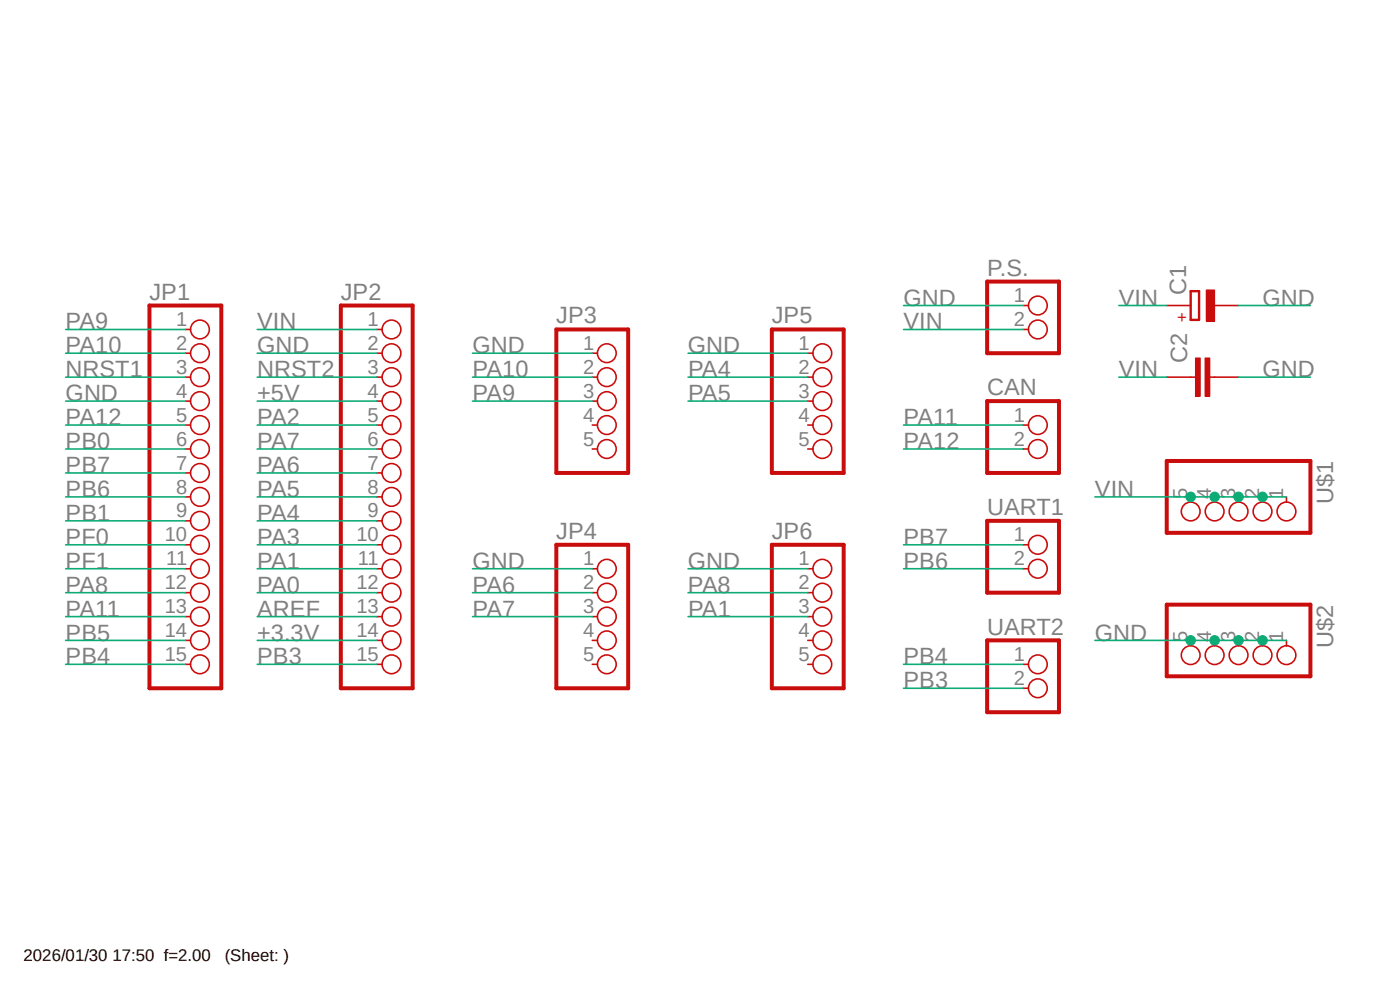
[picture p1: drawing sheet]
<svg xmlns="http://www.w3.org/2000/svg" width="297mm" height="210mm" viewBox="0 0 297 210" stroke-linecap="round" stroke-linejoin="round" font-family="sans-serif">
<path d="M12.7 53.3l271.7 98.3M284.4 53.3l-271.7 98.3" fill="none" stroke="#fff" stroke-width=".21"/>
<path d="M209.4 59.7h15.3v15.2h-15.3zM31.7 64.8h15.2v81.2h-15.2zM72.3 64.8h15.2v81.2h-15.2zM209.4 85.1h15.3v15.2h-15.3zM209.4 110.5h15.3v15.2h-15.3z" fill="none" stroke="#c90d0c" stroke-width=".85"/>
<g fill="none" stroke="#c90d0c" stroke-width=".34">
<path d="M39.3 69.9h1.1M39.3 74.9h1.1M79.9 69.9h1.2M79.9 74.9h1.2M217 69.9h1.2M217 64.8h1.2M39.3 80h1.1M39.3 85.1h1.1M39.3 90.2h1.1M39.3 95.2h1.1M79.9 80h1.2M79.9 85.1h1.2"/>
<path d="M79.9 90.2h1.2M79.9 95.2h1.2M217 90.2h1.2M217 95.2h1.2M39.3 100.3h1.1M39.3 105.4h1.1M39.3 110.5h1.1M39.3 115.6h1.1M79.9 100.3h1.2M79.9 105.4h1.2M79.9 110.5h1.2M79.9 115.6h1.2"/>
<path d="M217 115.6h1.2M39.3 120.6h1.1M39.3 125.7h1.1M39.3 130.8h1.1M39.3 135.8h1.1M79.9 120.6h1.2M79.9 125.7h1.2M79.9 130.8h1.2M79.9 135.8h1.2M217 120.6h1.2M39.3 140.9h1.1M79.9 140.9h1.2"/>
<circle cx="42.4" cy="74.9" r="1.99"/>
<circle cx="42.4" cy="69.9" r="1.99"/>
<circle cx="83.1" cy="74.9" r="1.99"/>
<circle cx="83.1" cy="69.9" r="1.99"/>
<circle cx="220.2" cy="64.8" r="1.99"/>
<circle cx="220.2" cy="69.9" r="1.99"/>
<circle cx="42.4" cy="80" r="1.99"/>
<circle cx="42.4" cy="85.1" r="1.99"/>
<circle cx="42.4" cy="95.3" r="1.99"/>
<circle cx="42.4" cy="90.2" r="1.99"/>
<circle cx="83.1" cy="85.1" r="1.99"/>
<circle cx="83.1" cy="90.2" r="1.99"/>
<circle cx="83.1" cy="95.3" r="1.99"/>
<circle cx="83.1" cy="80" r="1.99"/>
<circle cx="220.2" cy="95.3" r="1.99"/>
<circle cx="220.2" cy="90.2" r="1.99"/>
<circle cx="42.4" cy="100.3" r="1.99"/>
<circle cx="42.4" cy="105.4" r="1.99"/>
<circle cx="42.4" cy="115.6" r="1.99"/>
<circle cx="42.4" cy="110.5" r="1.99"/>
<circle cx="83.1" cy="100.3" r="1.99"/>
<circle cx="83.1" cy="110.5" r="1.99"/>
<circle cx="83.1" cy="105.4" r="1.99"/>
<circle cx="83.1" cy="115.6" r="1.99"/>
<circle cx="220.2" cy="115.6" r="1.99"/>
<circle cx="42.4" cy="135.8" r="1.99"/>
<circle cx="42.4" cy="120.6" r="1.99"/>
<circle cx="42.4" cy="125.7" r="1.99"/>
<circle cx="42.4" cy="130.8" r="1.99"/>
<circle cx="83.1" cy="135.8" r="1.99"/>
<circle cx="83.1" cy="130.8" r="1.99"/>
<circle cx="83.1" cy="120.7" r="1.99"/>
<circle cx="83.1" cy="125.7" r="1.99"/>
<circle cx="220.2" cy="120.7" r="1.99"/>
<circle cx="42.4" cy="140.9" r="1.99"/>
<circle cx="83.1" cy="140.9" r="1.99"/>
</g>
<path d="M252.6 61.8h1.8v6.1h-1.8z" fill="none" stroke="#c90d0c" stroke-width=".51"/>
<path d="M255.9 61.5h1.8v6.6h-1.8z" fill-rule="evenodd" fill="#c90d0c"/>
<path d="M255.9 61.5h1.8v6.6h-1.8z" fill="none" stroke="#c90d0c" stroke-width=".21"/>
<path d="M247.5 64.8h5.1M257.7 64.8h5.1M252.6 80h1M256.7 80h1" fill="none" stroke="#c90d0c" stroke-width=".34"/>
<path d="M255.7 75.9h1v8.2h-1z" fill-rule="evenodd" fill="#c90d0c"/>
<path d="M255.7 75.9h1v8.2h-1z" fill="none" stroke="#c90d0c" stroke-width=".21"/>
<path d="M253.6 75.9h1v8.2h-1z" fill-rule="evenodd" fill="#c90d0c"/>
<path d="M253.6 75.9h1v8.2h-1z" fill="none" stroke="#c90d0c" stroke-width=".21"/>
<g fill="none" stroke="#c90d0c" stroke-width=".34">
<path d="M125.6 74.9h1.1M171.4 74.9h1.1M125.6 80h1.1M125.6 85.1h1.1M125.6 90.2h1.1M125.6 95.2h1.1M171.4 80h1.1M171.4 85.1h1.1M171.4 90.2h1.1M171.4 95.2h1.1M247.5 80h5.1M257.7 80h5.1"/>
<path d="M252.6 105.4v1.1M257.7 105.4v1.1M262.8 105.4v1.1M267.8 105.4v1.1M272.9 105.4v1.1M125.6 120.6h1.1M125.6 125.7h1.1M125.6 130.8h1.1M125.6 135.8h1.1M171.4 120.6h1.1M171.4 125.7h1.1M171.4 130.8h1.1"/>
<path d="M171.4 135.8h1.1M252.6 135.8v1.2M257.7 135.8v1.2M262.8 135.8v1.2M267.8 135.8v1.2M272.9 135.8v1.2M125.6 140.9h1.1M171.4 140.9h1.1M217 140.9h1.2M217 146h1.2"/>
<circle cx="128.7" cy="74.9" r="1.99"/>
<circle cx="174.5" cy="74.9" r="1.99"/>
<circle cx="128.7" cy="80" r="1.99"/>
<circle cx="128.7" cy="95.3" r="1.99"/>
<circle cx="128.7" cy="85.1" r="1.99"/>
<circle cx="128.7" cy="90.2" r="1.99"/>
<circle cx="174.5" cy="90.2" r="1.99"/>
<circle cx="174.5" cy="80" r="1.99"/>
<circle cx="174.5" cy="85.1" r="1.99"/>
<circle cx="174.5" cy="95.2" r="1.99"/>
<circle cx="252.6" cy="108.5" r="1.99"/>
<circle cx="257.7" cy="108.5" r="1.99"/>
<circle cx="262.8" cy="108.5" r="1.99"/>
<circle cx="267.8" cy="108.5" r="1.99"/>
<circle cx="272.9" cy="108.5" r="1.99"/>
<circle cx="128.7" cy="135.8" r="1.99"/>
<circle cx="128.7" cy="130.8" r="1.99"/>
<circle cx="128.7" cy="120.7" r="1.99"/>
<circle cx="128.7" cy="125.7" r="1.99"/>
<circle cx="174.5" cy="120.6" r="1.99"/>
<circle cx="174.5" cy="135.8" r="1.99"/>
<circle cx="174.5" cy="130.8" r="1.99"/>
<circle cx="174.5" cy="125.7" r="1.99"/>
<circle cx="252.6" cy="139" r="1.99"/>
<circle cx="257.7" cy="139" r="1.99"/>
<circle cx="262.8" cy="139" r="1.99"/>
<circle cx="267.8" cy="139" r="1.99"/>
<circle cx="272.9" cy="139" r="1.99"/>
<circle cx="128.7" cy="140.9" r="1.99"/>
<circle cx="174.5" cy="140.9" r="1.99"/>
<circle cx="220.2" cy="140.9" r="1.99"/>
<circle cx="220.2" cy="146" r="1.99"/>
</g>
<path d="M118 69.9h15.3v30.4h-15.3zM163.7 69.9h15.3v30.4h-15.3zM247.5 97.8h30.5v15.2h-30.5zM118 115.6h15.3v30.4h-15.3zM163.7 115.6h15.3v30.4h-15.3zM209.4 135.8h15.3v15.3h-15.3zM247.5 128.3h30.5v15.2h-30.5z" fill="none" stroke="#c90d0c" stroke-width=".85"/>
<path d="M13.9 74.9h25.4M54.6 74.9h25.3M191.7 64.8h25.3M262.8 64.8h15.2M13.9 85.1h25.4M54.6 80h25.3M100.2 80h25.4M262.8 80h15.2M262.8 135.8h10.1" fill="none" stroke="#0dab76" stroke-width=".34"/>
<circle cx="267.8" cy="135.8" r="1.01" fill="#0dab76"/>
<circle cx="267.8" cy="135.8" r="1.01" fill="none" stroke="#0dab76" stroke-width=".21"/>
<path d="M257.7 135.8h5.1" fill="none" stroke="#0dab76" stroke-width=".34"/>
<circle cx="262.8" cy="135.8" r="1.01" fill="#0dab76"/>
<circle cx="262.8" cy="135.8" r="1.01" fill="none" stroke="#0dab76" stroke-width=".21"/>
<path d="M252.6 135.8h5.1" fill="none" stroke="#0dab76" stroke-width=".34"/>
<circle cx="257.7" cy="135.8" r="1.01" fill="#0dab76"/>
<circle cx="257.7" cy="135.8" r="1.01" fill="none" stroke="#0dab76" stroke-width=".21"/>
<path d="M232.3 135.8h20.3" fill="none" stroke="#0dab76" stroke-width=".34"/>
<circle cx="252.6" cy="135.8" r="1.01" fill="#0dab76"/>
<circle cx="252.6" cy="135.8" r="1.01" fill="none" stroke="#0dab76" stroke-width=".21"/>
<g fill="none" stroke="#0dab76" stroke-width=".34">
<path d="M54.6 69.9h25.3M100.2 74.9h25.4M146 74.9h25.4M191.7 69.9h25.3M237.4 64.8h10.1M13.9 90.2h25.4M13.9 95.2h25.4M191.7 90.2h25.3M191.7 95.2h25.3M237.4 80h10.1M13.9 100.3h25.4M13.9 115.6h25.4"/>
<path d="M13.9 105.4h25.4M13.9 110.5h25.4M191.7 115.6h25.3M262.8 105.4h10.1M13.9 120.6h25.4M13.9 125.7h25.4M13.9 130.8h25.4M13.9 135.8h25.4M100.2 120.6h25.4M146 120.6h25.4M146 125.7h25.4M191.7 120.6h25.3"/>
<path d="M13.9 140.9h25.4M191.7 140.9h25.3"/>
</g>
<circle cx="267.8" cy="105.4" r="1.01" fill="#0dab76"/>
<circle cx="267.8" cy="105.4" r="1.01" fill="none" stroke="#0dab76" stroke-width=".21"/>
<path d="M257.7 105.4h5.1" fill="none" stroke="#0dab76" stroke-width=".34"/>
<circle cx="262.8" cy="105.4" r="1.01" fill="#0dab76"/>
<circle cx="262.8" cy="105.4" r="1.01" fill="none" stroke="#0dab76" stroke-width=".21"/>
<path d="M252.6 105.4h5.1" fill="none" stroke="#0dab76" stroke-width=".34"/>
<circle cx="257.7" cy="105.4" r="1.01" fill="#0dab76"/>
<circle cx="257.7" cy="105.4" r="1.01" fill="none" stroke="#0dab76" stroke-width=".21"/>
<path d="M232.3 105.4h20.3" fill="none" stroke="#0dab76" stroke-width=".34"/>
<circle cx="252.6" cy="105.4" r="1.01" fill="#0dab76"/>
<circle cx="252.6" cy="105.4" r="1.01" fill="none" stroke="#0dab76" stroke-width=".21"/>
<g fill="none" stroke="#0dab76" stroke-width=".34">
<path d="M13.9 69.9h25.4M13.9 80h25.4M54.6 85.1h25.3M54.6 90.2h25.3M54.6 95.2h25.3M100.2 85.1h25.4M146 85.1h25.4M146 80h25.4M54.6 100.3h25.3M54.6 105.4h25.3M54.6 110.5h25.3M54.6 115.6h25.3"/>
<path d="M54.6 130.8h25.3M54.6 125.7h25.3M54.6 120.6h25.3M54.6 135.8h25.3M100.2 130.8h25.4M100.2 125.7h25.4M146 130.8h25.4M54.6 140.9h25.3M191.7 146h25.3"/>
</g>
<g font-size="5" fill="#808080">
<text x="209.4" y="58.5">P.S.</text>
<text x="31.7" y="63.5">JP1</text>
<text x="72.3" y="63.5">JP2</text>
<text x="191.7" y="64.8">GND</text>
<text x="237.4" y="64.8">VIN</text>
<text x="251.6" y="62.5" transform="rotate(-90 251.6 62.5)">C1</text>
<text x="267.9" y="64.8">GND</text>
<text x="13.9" y="69.9">PA9</text>
<text x="54.6" y="69.9">VIN</text>
<text x="118" y="68.6">JP3</text>
<text x="163.7" y="68.6">JP5</text>
<text x="191.7" y="69.9">VIN</text>
<text x="13.9" y="74.9">PA10</text>
<text x="54.6" y="74.9">GND</text>
<text x="100.2" y="74.9">GND</text>
<text x="146" y="74.9">GND</text>
<text x="251.8" y="77" transform="rotate(-90 251.8 77)">C2</text>
<text x="13.9" y="80">NRST1</text>
<text x="54.6" y="80">NRST2</text>
<text x="100.2" y="80">PA10</text>
<text x="146" y="80">PA4</text>
<text x="209.4" y="83.8">CAN</text>
<text x="237.4" y="80">VIN</text>
<text x="267.8" y="80">GND</text>
<text x="13.9" y="85.1">GND</text>
<text x="54.6" y="85.1">+5V</text>
<text x="100.2" y="85.1">PA9</text>
<text x="146" y="85.1">PA5</text>
<text x="13.9" y="90.2">PA12</text>
<text x="13.9" y="95.3">PB0</text>
<text x="54.6" y="90.2">PA2</text>
<text x="54.6" y="95.3">PA7</text>
<text x="191.7" y="95.3">PA12</text>
<text x="191.7" y="90.2">PA11</text>
<text x="13.9" y="100.3">PB7</text>
<text x="54.6" y="100.3">PA6</text>
<text x="13.9" y="105.4">PB6</text>
<text x="54.6" y="105.4">PA5</text>
<text x="232.3" y="105.4">VIN</text>
<text x="282.8" y="107" transform="rotate(-90 282.8 107)">U$1</text>
<text x="13.9" y="110.5">PB1</text>
<text x="54.6" y="110.5">PA4</text>
<text x="209.4" y="109.2">UART1</text>
<text x="13.9" y="115.6">PF0</text>
<text x="54.6" y="115.6">PA3</text>
<text x="118" y="114.3">JP4</text>
<text x="163.7" y="114.3">JP6</text>
<text x="191.7" y="115.6">PB7</text>
<text x="13.9" y="120.6">PF1</text>
<text x="13.9" y="125.7">PA8</text>
<text x="54.6" y="120.6">PA1</text>
<text x="54.6" y="125.7">PA0</text>
<text x="100.2" y="120.6">GND</text>
<text x="100.2" y="125.7">PA6</text>
<text x="146" y="120.6">GND</text>
<text x="146" y="125.7">PA8</text>
<text x="191.7" y="120.6">PB6</text>
<text x="13.9" y="130.8">PA11</text>
<text x="54.6" y="130.8">AREF</text>
<text x="100.2" y="130.8">PA7</text>
<text x="146" y="130.8">PA1</text>
<text x="13.9" y="135.9">PB5</text>
<text x="54.6" y="135.9">+3.3V</text>
<text x="209.4" y="134.6">UART2</text>
<text x="232.3" y="135.9">GND</text>
<text x="282.8" y="137.5" transform="rotate(-90 282.8 137.5)">U$2</text>
<text x="13.9" y="140.9">PB4</text>
<text x="54.6" y="140.9">PB3</text>
<text x="191.7" y="140.9">PB4</text>
<text x="191.7" y="146">PB3</text>
</g>
<g font-size="4.3" fill="#808080">
<text x="215.1" y="64.1">1</text>
<text x="37.3" y="69.2">1</text>
<text x="78" y="69.2">1</text>
<text x="215.1" y="69.2">2</text>
<text x="37.3" y="74.3">2</text>
<text x="78" y="74.3">2</text>
<text x="123.7" y="74.3">1</text>
<text x="169.4" y="74.3">1</text>
<text x="37.3" y="79.3">3</text>
<text x="78" y="79.3">3</text>
<text x="123.7" y="79.3">2</text>
<text x="169.4" y="79.3">2</text>
<text x="37.3" y="84.4">4</text>
<text x="37.3" y="89.5">5</text>
<text x="78" y="84.4">4</text>
<text x="78" y="89.5">5</text>
<text x="123.7" y="84.4">3</text>
<text x="123.7" y="89.5">4</text>
<text x="169.4" y="84.4">3</text>
<text x="169.4" y="89.5">4</text>
<text x="215.1" y="89.5">1</text>
<text x="37.3" y="94.5">6</text>
<text x="78" y="94.5">6</text>
<text x="123.7" y="94.5">5</text>
<text x="169.4" y="94.5">5</text>
<text x="215.1" y="94.5">2</text>
<text x="37.3" y="99.6">7</text>
<text x="78" y="99.6">7</text>
<text x="37.3" y="104.7">8</text>
<text x="78" y="104.7">8</text>
<text x="251.9" y="105.8" transform="rotate(-90 251.9 105.8)">5</text>
<text x="257" y="105.8" transform="rotate(-90 257 105.8)">4</text>
<text x="262" y="105.8" transform="rotate(-90 262 105.8)">3</text>
<text x="267.1" y="105.8" transform="rotate(-90 267.1 105.8)">2</text>
<text x="272.2" y="105.8" transform="rotate(-90 272.2 105.8)">1</text>
<text x="37.3" y="109.8">9</text>
<text x="78" y="109.8">9</text>
<text x="35" y="114.8">10</text>
<text x="35.3" y="119.9">11</text>
<text x="75.6" y="114.8">10</text>
<text x="75.9" y="119.9">11</text>
<text x="123.7" y="119.9">1</text>
<text x="169.4" y="119.9">1</text>
<text x="215.1" y="114.8">1</text>
<text x="215.1" y="119.9">2</text>
<text x="35" y="125">12</text>
<text x="75.6" y="125">12</text>
<text x="123.7" y="125">2</text>
<text x="169.4" y="125">2</text>
<text x="35" y="130.1">13</text>
<text x="75.6" y="130.1">13</text>
<text x="123.7" y="130.1">3</text>
<text x="169.4" y="130.1">3</text>
<text x="35" y="135.2">14</text>
<text x="75.6" y="135.2">14</text>
<text x="123.7" y="135.2">4</text>
<text x="169.4" y="135.2">4</text>
<text x="251.9" y="136.3" transform="rotate(-90 251.9 136.3)">5</text>
<text x="257" y="136.3" transform="rotate(-90 257 136.3)">4</text>
<text x="262" y="136.3" transform="rotate(-90 262 136.3)">3</text>
<text x="267.1" y="136.3" transform="rotate(-90 267.1 136.3)">2</text>
<text x="272.2" y="136.3" transform="rotate(-90 272.2 136.3)">1</text>
<text x="35" y="140.2">15</text>
<text x="75.6" y="140.2">15</text>
<text x="123.7" y="140.2">5</text>
<text x="169.4" y="140.2">5</text>
<text x="215.1" y="140.2">1</text>
<text x="215.1" y="145.3">2</text>
</g>
<text font-size="3.6" fill="#c90d0c" x="249.7" y="68.5">+</text>
<g font-size="3.6">
<text x="5" y="203.9">2026/01/30 17:50 f=2.00</text>
<text x="47.7" y="203.9">(Sheet: )</text>
</g>
</svg>
